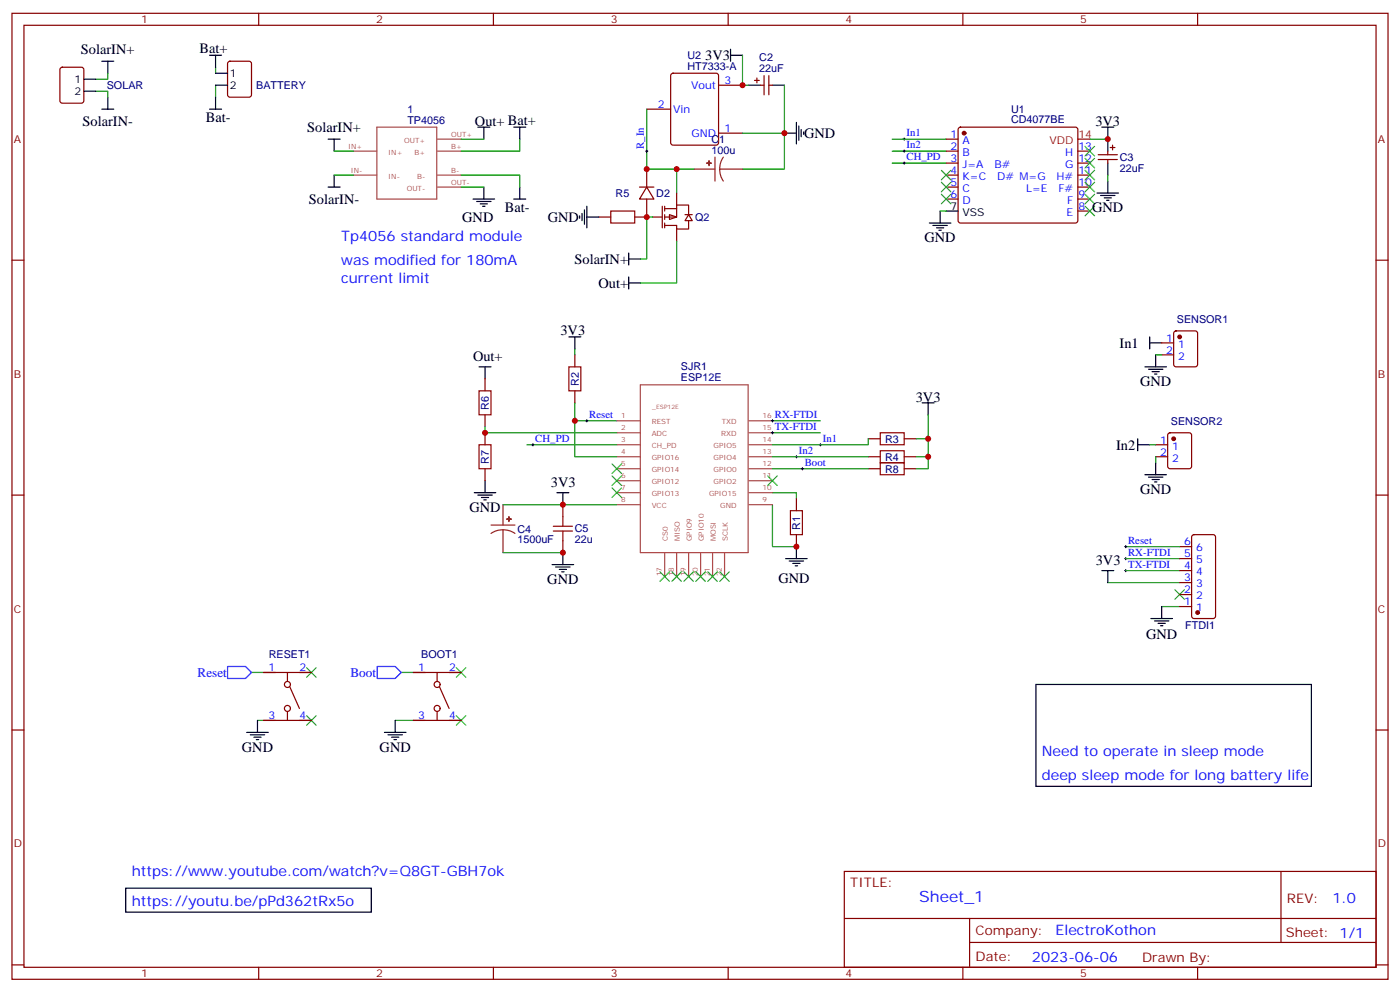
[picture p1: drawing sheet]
<svg xmlns="http://www.w3.org/2000/svg" width="412mm" height="292mm" viewBox="0 0 412 292" stroke-linecap="round" stroke-linejoin="round" font-family="sans-serif">
<g fill="none" stroke="#870000" stroke-width=".35">
<path d="M3.5 3.9h405.4v284.4h-405.4zM7.1 7.4h398.2v277.3h-398.2zM76.2 3.9v3.5M145.3 3.9v3.5M214.5 3.9v3.5M283.6 3.9v3.5M352.8 3.9v3.5M190.5 32.1h7.1M197.8 21.8l.5-.2h12.7l.6 .4 .1 20-.5 .7h-12.9l-.7-.4v-20zM211.7 39.2h7M211.7 25.1h7M222.2 23.7h1.5"/>
<path d="M223 23v1.4M224 25.1h1.1M225.1 22.3v5.6M226.5 25.1h1M226.5 22.3v5.6M188.4 55.1h4.2M190.5 55.1l2.1 3.5h-4.2zM190.5 49.8v5.3M190.5 58.6v5.3M3.5 76.6h3.6M405.3 76.6h3.6M346 97.6l.4-.2h5.7l.6 .4 .1 9.5-.5 .6-5.9 .1-.6-.5-.1-9.4z"/>
<path d="M169.3 104.5v3.5M169.3 115v3.6M342.2 100.9h3.5M342.2 104.5h3.5M255.8 134.4h3.5M255.8 129.2h3.5M266.3 134.4h3.6M266.3 129.2h3.6M340.4 130.9h3.6M340.4 134.4h3.6M344.2 127.6l.5-.2h5.6l.7 .4v9.5l-.4 .6-5.9 .1-.7-.5v-9.4zM3.5 145.7h3.6"/>
<path d="M165.8 148.6v3.5M165.8 159.1v3.6M234.6 146.8v3.5M234.6 157.4v3.5M351.2 157.6l.5-.2h5.7l.6 .4 .1 23.6-.5 .6-5.9 .1-.6-.5-.1-23.5zM405.3 145.7h3.6M347.5 178.5h3.5M347.5 175h3.5M347.5 171.5h3.5M347.5 168h3.5M347.5 164.4h3.5M347.5 160.9h3.5"/>
<path d="M3.5 214.9h3.6M405.3 214.9h3.6M248.7 256.5h156.6v28.2h-156.6zM377.3 256.5v20.9M248.7 270.4h156.5M285.6 277.4h119.6M285.6 270.4v14.1M3.5 284h3.6M76.2 284.7v3.6M145.3 284.7v3.6M214.5 284.7v3.6M283.6 284.7v3.6"/>
<path d="M352.8 284.7v3.6M405.3 284h3.6"/>
</g>
<g fill="none" stroke="#000" stroke-width=".35">
<path d="M61.7 16.3h3.6M63.5 16.3v3.5M215.2 16.3h3.5M215.2 14.5v3.5M61.7 32.1h3.6M63.5 28.6v3.5M220.5 25.1h3.5M227.5 25.1h3.6M231.1 39.2h3.5M234.6 36v6.4M235.3 37.1v4.2M236 38.1v2.2"/>
<path d="M236.7 38.8v.7M167.6 99.2h3.5M169.3 99.2v3.5M338.7 99.2v3.5M271.6 118.6h3.6M273.4 118.6v3.5M337.3 108h6.3M338.3 108.7h4.2M338.7 100.9h3.5M339.4 109.4h2.1M340.1 110.1h.7M340.4 104.5v3.5"/>
<path d="M335.1 130.9h3.6M335.1 129.2v3.5M162.6 166.2h6.4M163.7 166.9h4.2M164.7 167.6h2.2M165.5 168.3h.7M165.8 162.7v3.5M231.4 164.4h6.4M232.5 165.1h4.2M233.5 165.8h2.2M234.2 166.5h.7M234.6 160.9v3.5"/>
<path d="M324.6 168h3.5M326.3 168v3.5M342.2 178.5v3.6M339 182.1h6.4M340.1 182.8h4.2M341.1 183.5h2.2M341.8 184.2h.7M305.2 201.5h81.1v30h-81.1zM37 261.4h72.4v7.1h-72.4z"/>
</g>
<g fill="none" stroke="#008700" stroke-width=".35">
<path d="M63.5 19.8v1.8M218.7 16.3v8.8h1.8M63.5 25.1v3.5M190.5 32.1v17.7h14.1M218.7 39.2h12.4M231.1 25.1v24.7h-12.4M199.3 49.8v7M169.3 118.6v5.3h12.4M169.3 102.7v1.8M340.4 104.5h1.8M227.5 123.9h14.2M227.5 127.4h14.2"/>
<path d="M227.5 148.6v12.3h7.1M227.5 145h7.1v1.8M326.3 171.5h21.2M331.6 168h15.9M331.6 164.4h15.9M342.2 178.5h5.3"/>
</g>
<g fill="#870000" stroke="#870000" stroke-width=".35">
<circle cx="345.7" cy="129.2" r=".53"/>
<circle cx="347.5" cy="99.2" r=".53"/>
<circle cx="352.8" cy="180.3" r=".53"/>
</g>
<g fill="none" stroke="#a64a4a" stroke-width=".35">
<path d="M188.6 113.3h31.8v49.4h-31.8zM181.7 127.4h6.9M181.7 130.9h6.9M181.7 138h6.9M181.7 134.4h6.9M181.7 123.9h6.9M220.6 127.4h6.9M220.6 130.9h6.9M220.6 138h6.9M220.6 134.4h6.9M220.6 123.9h6.9M181.7 148.6h6.9"/>
<path d="M181.7 141.5h6.9M181.7 145h6.9M220.6 148.6h6.9M220.6 141.5h6.9M220.6 145h6.9M195.8 162.8v6.9M199.3 162.8v6.9M202.8 162.8v6.9M206.4 162.8v6.9M209.9 162.8v6.9M213.4 162.8v6.9"/>
</g>
<g fill="none" stroke="#3c3" stroke-width=".35">
<path d="M180.3 140.1l2.8 2.8M180.3 143.6l2.8 2.8M183.1 140.1l-2.8 2.8M183.1 143.6l-2.8 2.8M194.4 168.3l2.8 2.8M197.2 168.3l-2.8 2.8M197.9 168.3l2.8 2.8M200.7 168.3l-2.8 2.8M201.4 168.3l2.9 2.8M204.3 168.3l-2.9 2.8M205 168.3l2.8 2.8M207.8 168.3l-2.8 2.8"/>
<path d="M208.5 168.3l2.8 2.8M211.3 168.3l-2.8 2.8M212 168.3l2.8 2.8M214.8 168.3l-2.8 2.8M346.1 173.6l2.8 2.8M348.9 173.6l-2.8 2.8"/>
</g>
<path d="M227.2 123.9h.7M227.2 127.4h.7M227.5 123.5v.7M227.5 127v.7M234.2 134.4h.7M234.6 134.1v.7M241.3 130.9h.7M241.7 130.6v.7M331.3 168h.7M331.3 164.4h.7M331.6 164.1v.7M331.6 167.6v.7" fill="none" stroke="#000" stroke-width=".29"/>
<path d="M167.6 108h3.5v7h-3.5zM259.3 132.7h7v3.5h-7zM259.3 127.4h7v3.5h-7zM163 156.3h5.6M163 154.9h5.6M165.8 152.1v2.8M165.8 156.3v2.8M232.8 150.3h3.6v7.1h-3.6z" fill="none" stroke="#a10000" stroke-width=".35"/>
<path d="M197.2 63.2l2.1 .7-2.1 .7z" fill="#fff" stroke="#870000" stroke-width=".35"/>
<g fill="none" stroke="#870000" stroke-width=".35">
<path d="M17.9 20l.4-.2h5.7l.6 .4 .1 9.5-.5 .6-5.9 .1-.6-.5-.1-9.4zM67.3 18.2l.4-.2h5.7l.6 .5 .1 9.4-.5 .7h-5.9l-.6-.5-.1-9.4zM282.5 37.6l.4-.2h33.9l.5 .2 .2 .5v26.8l-.2 .5-.5 .3h-33.9l-.5-.3-.2-.5v-26.8zM199.3 56.8v3.6M278.7 41h3.5M278.7 44.5h3.5M278.7 48h3.5M278.7 51.5h3.5M278.7 55.1h3.5M278.7 58.6h3.5M317.5 44.5h3.5M317.5 48h3.5"/>
<path d="M317.5 51.5h3.5M317.5 55.1h3.5M317.5 58.6h3.5M323.5 45.5h5.6M323.5 47h5.6M326.3 44.5v1M326.3 47v1M327 43.4h1.4M327.7 42.7v1.4M176.4 63.9h3.5M187 63.9h3.5M192.3 63.9h2.8"/>
<path d="M195.1 60.7v6.4M195.8 61.4h3.5M195.8 60.7v1.4M195.8 63.2v1.4M195.8 65.7v1.4M199.3 60.4h3.5v2.8M199.3 60.4v3.5h-3.5M199.3 67.4v3.5M201.8 63.2h2.1M202.8 63.2l1.1 1.7h-2.1zM202.8 64.9v2.5h-3.5v-1h-3.5M317.5 62.1h3.5"/>
<path d="M142.9 111.5v3.5M142.9 122.1v3.5M142.9 127.4v3.5M142.9 138v3.5M255.8 138h3.5M266.3 138h3.6M77.6 197.9h14.1M84.7 197.9v2.5M121.7 197.9h14.1M128.8 197.9v2.5M77.6 212.1h14.1M84.7 209.6v2.5"/>
<path d="M85.4 202.2l2.8 6.3M121.7 212.1h14.1M128.8 209.6v2.5M129.5 202.2l2.8 6.3"/>
<circle cx="84.7" cy="201.5" r=".88"/>
<circle cx="84.7" cy="208.5" r=".88"/>
<circle cx="128.8" cy="201.5" r=".88"/>
<circle cx="128.8" cy="208.5" r=".88"/>
</g>
<g fill="none" stroke="#3c3" stroke-width=".35">
<path d="M277.3 50.1l2.8 2.9M277.3 53.7l2.8 2.8M277.3 57.2l2.8 2.8M280.1 50.1l-2.8 2.9M280.1 53.7l-2.8 2.8M280.1 57.2l-2.8 2.8M319.6 57.2l2.8 2.8M319.6 53.7l2.8 2.8M319.6 50.1l2.8 2.9M319.6 46.6l2.8 2.8M319.6 43.1l2.8 2.8M322.4 57.2l-2.8 2.8"/>
<path d="M322.4 53.7l-2.8 2.8M322.4 50.1l-2.8 2.9M322.4 46.6l-2.8 2.8M322.4 43.1l-2.8 2.8M319.6 60.7l2.8 2.8M322.4 60.7l-2.8 2.8M180.3 136.6l2.8 2.8M183.1 136.6l-2.8 2.8M226.1 140.1l2.9 2.8M229 140.1l-2.9 2.8M90.3 196.5l2.8 2.9M93.1 196.5l-2.8 2.9"/>
<path d="M134.4 196.5l2.8 2.9M137.2 196.5l-2.8 2.9M90.3 210.6l2.8 2.9M93.1 210.6l-2.8 2.9M134.4 210.6l2.8 2.9M137.2 210.6l-2.8 2.9"/>
</g>
<g fill="none" stroke="#000" stroke-width=".35">
<path d="M30 18h3.5M31.7 18v3.6M24.7 23.3h3.5M24.7 26.8h3.5M30 32.1h3.5M31.7 28.6v3.5M63.5 21.6h3.5M63.5 25.1h3.5M140.8 37.4h3.5M142.5 37.4v3.6M151.3 37.4h3.6M153.1 37.4v3.6"/>
<path d="M324.6 37.4h3.5M326.3 37.4v7.1M96.7 41h3.5M96.7 55.1h3.5M98.4 41v3.5M98.4 51.5v3.6M139.3 58.6h6.4M140.4 59.3h4.2M142.5 55.1v3.5M151.3 58.6h3.6M153.1 55.1v3.5M323.1 56.8h6.4"/>
<path d="M324.2 57.5h4.2M325.3 58.2h2.1M326 58.9h.7M326.3 48v3.5M326.3 53.3v3.5M141.5 60h2.1M142.2 60.7h.7M170.7 63.5v.7M171.4 62.8v2.1M172.2 61.8v4.2M172.9 63.9h3.5M172.9 60.7v6.4"/>
<path d="M185.2 76.2h3.5M185.2 74.5v3.5M273.8 65.7h6.3M274.8 66.4h4.2M275.9 67.1h2.1M276.6 67.8h.7M276.9 62.1v3.6M278.7 62.1h3.5M185.2 81.5v3.6M185.2 83.3h3.5M141.1 108h3.5M142.9 108v3.5"/>
<path d="M337.3 139.7h6.3M340.4 136.2v3.5M139.7 145h6.3M140.8 145.7h4.2M141.8 146.4h2.1M142.5 147.1h.7M142.9 141.5v3.5M164 145h3.6M165.8 145v3.6M338.3 140.4h4.2M339.4 141.1h2.1M340.1 141.9h.7"/>
<path d="M72.7 215.6h6.3M73.7 216.3h4.3M74.8 217h2.1M75.5 217.7h.7M75.8 212.1v3.5M113.2 215.6h6.4M114.3 216.3h4.2M115.4 217h2.1M116.1 217.7h.7M116.4 212.1v3.5"/>
</g>
<g fill="none" stroke="#008700" stroke-width=".35">
<path d="M28.2 26.8h3.5v1.8M31.7 21.6v1.7h-3.5M98.4 44.5h5.7M98.4 51.5h5.7M135.8 51.5h17.3v3.6M135.8 41h6.7M135.8 55.1h6.7M153.1 41v3.5h-17.3M262.8 41h15.9M262.8 44.5h15.9M262.8 48h15.9M321 41h5.3"/>
<path d="M326.3 51.5v1.8M192.3 63.9h-1.8v12.3h-1.8M199.3 70.9v12.4h-10.6M276.9 62.1h1.8M142.9 125.6v1.8h38.8M155.2 130.9h26.5M169.3 123.9v10.5h12.4M227.5 134.4h28.3M227.5 138h28.3M255.8 129.2v1.7h-28.3M269.9 129.2h3.5M273.4 122.1v12.3h-3.5"/>
<path d="M273.4 134.4v3.6h-3.5M338.7 130.9h1.7M340.4 134.4v1.8M148.2 148.6h33.5M148.2 162.7h17.6M331.6 160.9h15.9M74.1 197.9h3.5M118.2 197.9h3.5M75.8 212.1h1.8M116.4 212.1h5.3"/>
</g>
<circle cx="284" cy="39.2" r=".53" fill="#870000" stroke="#870000" stroke-width=".35"/>
<path d="M317.5 41h3.5" fill="none" stroke="#f00" stroke-width=".35"/>
<g fill="none" stroke="#000" stroke-width=".29">
<path d="M190.1 44.5h.8M190.5 44.1v.7M266 41h.7M266 44.5h.7M266 48h.7M266.3 40.6v.7M266.3 44.1v.7M266.3 47.7v.7M156.6 130.9h.7M157 130.6v.7M172.5 123.9h.7M172.9 123.5v.7"/>
<path d="M236 138h.7M236.4 137.6v.7M331.3 160.9h.7M331.6 160.5v.8"/>
</g>
<path d="M179.9 62.1h7.1v3.6h-7.1zM141.1 115h3.5v7.1h-3.5zM141.1 130.9h3.5v7.1h-3.5zM259.3 136.2h7v3.5h-7z" fill="none" stroke="#a10000" stroke-width=".35"/>
<g fill="#8c2424" stroke="#8c2424" stroke-width=".35">
<path d="M149.9 152.1v1.4z"/>
<path d="M149.2 152.8h1.4z"/>
<path d="M208.8 47.3l.1 1.4z"/>
<path d="M208.1 48h1.4z"/>
</g>
<path d="M204.6 49.8h6M210.6 46.2v7.1M212 49.8l.3 1.8 .8 1.7M212 49.8h6.7M213.1 46.2l-.8 1.7-.3 1.9M144.6 154.6h7.1M148.2 156l1.8 .2 1.7 .8M148.2 156l-1.9 .2-1.7 .8M148.2 148.6v6M148.2 156v6.7" fill="none" stroke="#8c2424" stroke-width=".35"/>
<path d="M111 37.4h17.7v21.2h-17.7zM104.1 44.5h6.9M104.1 51.5h6.9M128.9 44.5h6.9M128.9 51.5h6.9M128.9 41h6.9M128.9 55.1h6.9" fill="none" stroke="#a64a4a" stroke-width=".35"/>
<path d="M67 196.2h5.3l1.8 1.7-1.8 1.8h-5.3zM111.1 196.2h5.3l1.8 1.7-1.8 1.8h-5.3z" fill="none" stroke="#00f" stroke-width=".35"/>
<g fill="#c00">
<circle cx="234.6" cy="160.9" r=".88"/>
<circle cx="273.4" cy="129.2" r=".88"/>
<circle cx="169.3" cy="123.9" r=".88"/>
<circle cx="165.8" cy="148.6" r=".88"/>
<circle cx="190.5" cy="63.9" r=".88"/>
<circle cx="231.1" cy="39.2" r=".88"/>
<circle cx="199.3" cy="49.8" r=".88"/>
<circle cx="218.7" cy="25.1" r=".88"/>
<circle cx="190.5" cy="49.8" r=".88"/>
<circle cx="165.8" cy="162.7" r=".88"/>
<circle cx="326.3" cy="41" r=".88"/>
<circle cx="273.4" cy="134.4" r=".88"/>
<circle cx="142.9" cy="127.4" r=".88"/>
</g>
<text font-size="4.6" fill="#00f" x="270.8" y="265.5">Sheet_1</text>
<g font-size="4.2">
<text x="23.8" y="15.9">SolarIN+</text>
<text x="58.8" y="15.6">Bat+</text>
<text x="207.7" y="17.7">3V3</text>
<text x="24.3" y="37.1">SolarIN-</text>
<text x="60.6" y="36">Bat-</text>
<text x="90.5" y="38.8">SolarIN+</text>
<text x="139.9" y="37.1">Out+ Bat+</text>
<text x="236.9" y="40.7">GND</text>
<text x="322.7" y="37.1">3V3</text>
<text x="91" y="60">SolarIN-</text>
<text x="136.2" y="65.3">GND</text>
<text x="148.8" y="62.5">Bat-</text>
<text x="161.4" y="65.4">GND</text>
<text x="321.7" y="62.5">GND</text>
<text x="272.3" y="71.3">GND</text>
<text x="169.2" y="77.7">SolarIN+</text>
<text x="176.3" y="84.8">Out+</text>
<text x="165.1" y="98.5">3V3</text>
<text x="139.3" y="106.2">Out+</text>
<text x="329.8" y="102.3">In1</text>
<text x="335.8" y="113.6">GND</text>
<text x="269.8" y="118.2">3V3</text>
<text x="328.8" y="132.3">In2</text>
<text x="162.3" y="143.3">3V3</text>
<text x="335.8" y="145.4">GND</text>
<text x="138.3" y="150.7">GND</text>
<text x="322.8" y="166.2">3V3</text>
<text x="161.2" y="171.8">GND</text>
<text x="229.3" y="171.5">GND</text>
<text x="337.6" y="188.1">GND</text>
<text x="71.3" y="221.2">GND</text>
<text x="111.8" y="221.2">GND</text>
</g>
<g font-size="4.2" fill="#00f">
<text x="100.5" y="70.9">Tp4056 standard module</text>
<text x="100.5" y="78">was modified for 180mA</text>
<text x="100.5" y="83.3">current limit</text>
<text x="306.9" y="222.6">Need to operate in sleep mode</text>
<text x="306.9" y="229.7">deep sleep mode for long battery life</text>
<text x="38.8" y="257.9">https://www.youtube.com/watch?v=Q8GT-GBH7ok</text>
<text x="38.8" y="266.7">https://youtu.be/pPd362tRx5o</text>
<text x="392.5" y="265.8">1.0</text>
<text x="310.9" y="275.3">ElectroKothon</text>
<text x="304" y="283.1">2023-06-06</text>
</g>
<g font-size="3.9" fill="#00f">
<text x="58.2" y="199.2">Reset</text>
<text x="103.2" y="199.3">Boot</text>
</g>
<g font-size="3.9" fill="#800">
<text x="250.5" y="261.1">TITLE:</text>
<text x="379.1" y="265.8">REV:</text>
<text x="287.4" y="275.3">Company:</text>
<text x="378.7" y="275.9">Sheet: 1/1</text>
<text x="287.4" y="283">Date:</text>
<text x="336.4" y="283.1">Drawn By:</text>
</g>
<g font-size="3.2" fill="#800">
<text x="41.6" y="6.9">1</text>
<text x="110.8" y="6.9">2</text>
<text x="179.9" y="6.9">3</text>
<text x="249.1" y="6.9">4</text>
<text x="318.2" y="6.9">5</text>
<text x="4.1" y="42">A</text>
<text x="405.9" y="42">A</text>
<text x="4.1" y="111.2">B</text>
<text x="405.9" y="111.2">B</text>
<text x="4.1" y="180.3">C</text>
<text x="405.9" y="180.3">C</text>
<text x="4.1" y="249.4">D</text>
<text x="405.9" y="249.4">D</text>
<text x="41.6" y="287.7">1</text>
<text x="110.8" y="287.7">2</text>
<text x="179.9" y="287.7">3</text>
<text x="249.1" y="287.7">4</text>
<text x="318.2" y="287.7">5</text>
</g>
<g font-size="3.2" fill="#000080">
<text x="202.5" y="17.3">U2</text>
<text x="202.5" y="20.5">HT7333-A</text>
<text x="223.7" y="21.2">22uF</text>
<text x="223.7" y="18">C2</text>
<text x="31.5" y="26.2">SOLAR</text>
<text x="75.5" y="26.2">BATTERY</text>
<text x="120" y="33.2">1</text>
<text x="297.8" y="33.2">U1</text>
<text x="120" y="36.4">TP4056</text>
<text x="297.8" y="36.3">CD4077BE</text>
<text x="209.6" y="45.2">100u</text>
<text x="209.6" y="42">C1</text>
<text x="329.9" y="47.3">C3</text>
<text x="329.8" y="50.5">22uF</text>
<text x="181.3" y="57.9">R5</text>
<text x="193.3" y="58">D2</text>
<text x="204.8" y="65">Q2</text>
<text x="346.7" y="95">SENSOR1</text>
<text x="170.5" y="113.6" transform="rotate(-90 170.5 113.6)">R2</text>
<text x="200.6" y="112.2">ESP12E</text>
<text x="200.6" y="109">SJR1</text>
<text x="144" y="120.7" transform="rotate(-90 144 120.7)">R6</text>
<text x="344.9" y="125">SENSOR2</text>
<text x="260.7" y="130.3">R3</text>
<text x="144" y="136.5" transform="rotate(-90 144 136.5)">R7</text>
<text x="260.7" y="135.6">R4</text>
<text x="260.7" y="139.1">R8</text>
<text x="235.7" y="155.9" transform="rotate(-90 235.7 155.9)">R1</text>
<text x="152.4" y="159.9">1500uF</text>
<text x="152.4" y="156.9">C4</text>
<text x="169.3" y="159.9">22u</text>
<text x="169.3" y="156.7">C5</text>
<text x="349.1" y="185.2">FTDI1</text>
<text x="79.2" y="193.8">RESET1</text>
<text x="124.1" y="193.8">BOOT1</text>
</g>
<g font-size="3.2">
<text x="67.7" y="22.6">1</text>
<text x="22" y="24.4">1</text>
<text x="22" y="27.9">2</text>
<text x="67.7" y="26.1">2</text>
<text x="280" y="61.8">7</text>
<text x="283.5" y="63.5">VSS</text>
</g>
<g font-size="3.2" fill="#00f">
<text x="203.6" y="26.1">Vout</text>
<text x="213.4" y="24.7">3</text>
<text x="193.8" y="31.8">2</text>
<text x="198.3" y="33.2">Vin</text>
<text x="203.7" y="40.3">GND</text>
<text x="213.4" y="38.8">1</text>
<text x="267.1" y="40.1">In1</text>
<text x="280" y="40.6">1</text>
<text x="189.6" y="43.8" transform="rotate(-90 189.6 43.8)">R_In</text>
<text x="267.1" y="43.6">In2</text>
<text x="267.1" y="47.1">CH_PD</text>
<text x="280" y="44.1">2</text>
<text x="280" y="47.7">3</text>
<text x="283.5" y="42.4">A</text>
<text x="283.5" y="45.9">B</text>
<text x="313.8" y="45.9">H</text>
<text x="317.7" y="47.7">12</text>
<text x="317.7" y="44.1">13</text>
<text x="280" y="51.2">4</text>
<text x="283.5" y="49.4">J=A</text>
<text x="283.5" y="53">K=C</text>
<text x="292.9" y="49.4">B#</text>
<text x="293.7" y="53">D# M=G</text>
<text x="311.2" y="53">H#</text>
<text x="313.7" y="49.4">G</text>
<text x="317.7" y="51.2">11</text>
<text x="280" y="54.7">5</text>
<text x="280" y="58.2">6</text>
<text x="283.5" y="56.5">C</text>
<text x="302.2" y="56.5">L=E</text>
<text x="311.8" y="56.5">F#</text>
<text x="317.7" y="58.2">9</text>
<text x="317.7" y="54.7">10</text>
<text x="283.5" y="60">D</text>
<text x="314.2" y="63.5">E</text>
<text x="314.4" y="60">F</text>
<text x="317.7" y="61.8">8</text>
<text x="343.5" y="100.6">1</text>
<text x="343.5" y="104.1">2</text>
<text x="347" y="102.3">1</text>
<text x="347" y="105.9">2</text>
<text x="173.6" y="123">Reset</text>
<text x="228.2" y="123">RX-FTDI</text>
<text x="157.7" y="130">CH_PD</text>
<text x="228.2" y="126.5">TX-FTDI</text>
<text x="242.4" y="130">In1</text>
<text x="341.8" y="130.6">1</text>
<text x="235.3" y="133.6">In2</text>
<text x="237.1" y="137.1">Boot</text>
<text x="341.8" y="134.1">2</text>
<text x="345.3" y="132.3">1</text>
<text x="345.3" y="135.9">2</text>
<text x="332.3" y="160">Reset</text>
<text x="348.8" y="160.5">6</text>
<text x="332.3" y="167.1">TX-FTDI</text>
<text x="332.3" y="163.5">RX-FTDI</text>
<text x="348.8" y="167.6">4</text>
<text x="348.8" y="164.1">5</text>
<text x="352.3" y="165.8">5</text>
<text x="352.3" y="162.3">6</text>
<text x="348.8" y="171.1">3</text>
<text x="352.3" y="172.9">3</text>
<text x="352.3" y="169.4">4</text>
<text x="348.8" y="178.2">1</text>
<text x="348.8" y="174.7">2</text>
<text x="352.3" y="180">1</text>
<text x="352.3" y="176.4">2</text>
<text x="79.1" y="197.6">1</text>
<text x="88.2" y="197.6">2</text>
<text x="123.2" y="197.6">1</text>
<text x="132.3" y="197.6">2</text>
<text x="79.1" y="211.7">3</text>
<text x="88.2" y="211.7">4</text>
<text x="123.2" y="211.7">3</text>
<text x="132.3" y="211.7">4</text>
</g>
<g font-size="3.2" fill="#f00">
<text x="317.7" y="40.6">14</text>
<text x="309.1" y="42.4">VDD</text>
</g>
<g font-size="2.1" fill="#a54b4b">
<text x="119" y="42">OUT+</text>
<text x="132.9" y="40.3">OUT+</text>
<text x="102.5" y="43.8">IN+</text>
<text x="114.4" y="45.5">IN+</text>
<text x="122.1" y="45.5">B+</text>
<text x="132.9" y="43.8">B+</text>
<text x="103.3" y="50.8">IN-</text>
<text x="114.4" y="52.6">IN-</text>
<text x="122.9" y="52.6">B-</text>
<text x="132.9" y="50.8">B-</text>
<text x="119.8" y="56.1">OUT-</text>
<text x="132.9" y="54.4">OUT-</text>
<text x="183" y="123.2">1</text>
<text x="192" y="124.9">REST</text>
<text x="212.6" y="124.9">TXD</text>
<text x="224.7" y="123.2">16</text>
<text x="183" y="126.7">2</text>
<text x="183" y="130.2">3</text>
<text x="192" y="128.4">ADC</text>
<text x="192" y="132">CH_PD</text>
<text x="210.2" y="132">GPIO5</text>
<text x="212.5" y="128.4">RXD</text>
<text x="224.7" y="130.2">14</text>
<text x="224.7" y="126.7">15</text>
<text x="183" y="137.3">5</text>
<text x="183" y="133.7">4</text>
<text x="192" y="135.5">GPIO16</text>
<text x="210.2" y="135.5">GPIO4</text>
<text x="224.7" y="137.3">12</text>
<text x="224.7" y="133.7">13</text>
<text x="183" y="140.8">6</text>
<text x="192" y="142.5">GPIO12</text>
<text x="192" y="139">GPIO14</text>
<text x="210.2" y="139">GPIO0</text>
<text x="210.2" y="142.5">GPIO2</text>
<text x="224.7" y="140.8">11</text>
<text x="183" y="144.3">7</text>
<text x="183" y="147.9">8</text>
<text x="192" y="146.1">GPIO13</text>
<text x="192" y="149.6">VCC</text>
<text x="208.9" y="146.1">GPIO15</text>
<text x="212.2" y="149.6">GND</text>
<text x="224.7" y="147.9">9</text>
<text x="224.7" y="144.3">10</text>
<text x="196.7" y="159.3" transform="rotate(-90 196.7 159.3)">CS0</text>
<text x="200.3" y="159.3" transform="rotate(-90 200.3 159.3)">MISO</text>
<text x="203.8" y="159.3" transform="rotate(-90 203.8 159.3)">GPIO9</text>
<text x="207.3" y="159.3" transform="rotate(-90 207.3 159.3)">GPIO10</text>
<text x="210.8" y="159.3" transform="rotate(-90 210.8 159.3)">MOSI</text>
<text x="214.4" y="159.3" transform="rotate(-90 214.4 159.3)">SCLK</text>
<text x="195" y="169.6" transform="rotate(-90 195 169.6)">17</text>
<text x="198.5" y="169.6" transform="rotate(-90 198.5 169.6)">18</text>
<text x="202" y="169.6" transform="rotate(-90 202 169.6)">19</text>
<text x="205.6" y="169.6" transform="rotate(-90 205.6 169.6)">20</text>
<text x="209.1" y="169.6" transform="rotate(-90 209.1 169.6)">21</text>
<text x="212.6" y="169.6" transform="rotate(-90 212.6 169.6)">22</text>
</g>
<text font-size="1.8" fill="#a54b4b" x="192.2" y="120.3">_ESP12E</text>
</svg>
